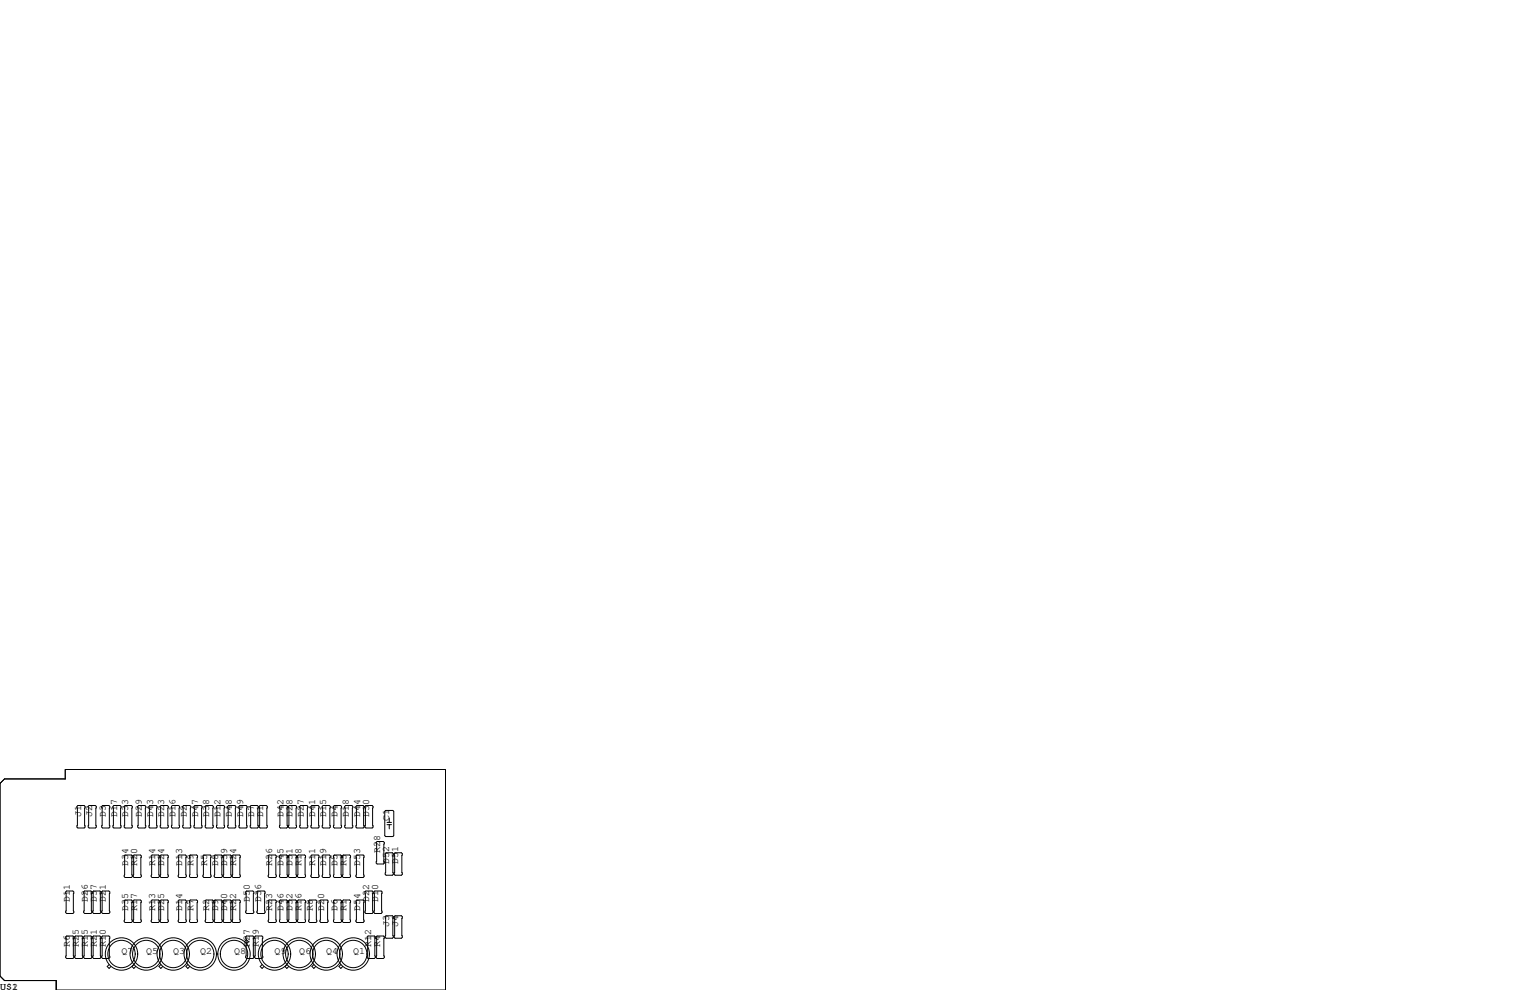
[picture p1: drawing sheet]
<svg xmlns="http://www.w3.org/2000/svg" width="432mm" height="279mm" viewBox="0 0 432 279" stroke-linecap="round" stroke-linejoin="round" font-family="sans-serif">
<g fill="none" stroke="#000" stroke-width=".28">
<path d="M0 221.1l1.3-1.3h17.1v-2.6h107.3v62.2h-109.8v-2.7h-14.6l-1.3-1.2zM22 227.3h1.7l.3 .3v5.8l-.3 .3h-1.7l-.3-.3v-5.8zM25.1 227.3h1.8l.3 .3v5.8l-.3 .3h-1.8l-.2-.3v-5.8zM29 227.3h1.7l.3 .3v5.8l-.3 .3h-1.7l-.3-.3v-5.8zM32.1 227.3h1.8l.3 .3v5.8l-.3 .3h-1.8l-.2-.3v-5.8zM35.3 227.3h1.8l.2 .3v5.8l-.2 .3h-1.8l-.2-.3v-5.8zM38.9 227.6l.2-.3h1.8l.2 .3v5.8l-.2 .3h-1.8l-.2-.3zM42 227.6l.3-.3h1.8l.2 .3v5.8l-.2 .3h-1.8l-.3-.3zM45.2 227.6l.3-.3h1.7l.3 .3v5.8l-.3 .3h-1.7l-.3-.3zM48.4 227.6l.2-.3h1.8l.3 .3v5.8l-.3 .3h-1.8l-.2-.3zM51.6 227.6l.2-.3h1.8l.2 .3v5.8l-.2 .3h-1.8l-.2-.3zM54.7 227.6l.3-.3h1.8l.2 .3v5.8l-.2 .3h-1.8l-.3-.3z"/>
<path d="M57.9 227.6l.3-.3h1.7l.3 .3v5.8l-.3 .3h-1.7l-.3-.3zM61.1 227.6l.2-.3h1.8l.3 .3v5.8l-.3 .3h-1.8l-.2-.3zM64.3 227.6l.2-.3h1.8l.2 .3v5.8l-.2 .3h-1.8l-.2-.3zM67.4 227.6l.3-.3h1.8l.2 .3v5.8l-.2 .3h-1.8l-.3-.3zM70.6 227.6l.3-.3h1.7l.3 .3v5.8l-.3 .3h-1.7l-.3-.3zM73.2 227.6l.2-.3h1.8l.2 .3v5.8l-.2 .3h-1.8l-.2-.3zM78.9 227.6l.2-.3h1.8l.3 .3v5.8l-.3 .3h-1.8l-.2-.3zM81.4 227.6l.3-.3h1.7l.3 .3v5.8l-.3 .3h-1.7l-.3-.3zM84.6 227.6l.2-.3h1.8l.3 .3v5.8l-.3 .3h-1.8l-.2-.3zM87.8 227.6l.2-.3h1.8l.2 .3v5.8l-.2 .3h-1.8l-.2-.3zM90.9 227.6l.3-.3h1.8l.2 .3v5.8l-.2 .3h-1.8l-.3-.3zM94.1 227.6l.3-.3h1.7l.3 .3v5.8l-.3 .3h-1.7l-.3-.3z"/>
<path d="M97.3 227.6l.2-.3h1.8l.3 .3v5.8l-.3 .3h-1.8l-.2-.3zM100.5 227.6l.2-.3h1.8l.2 .3v5.8l-.2 .3h-1.8l-.2-.3zM103 227.6l.3-.3h1.7l.3 .3v5.8l-.3 .3h-1.7l-.3-.3zM106.4 237.5h1.8l.3 .2v5.9l-.3 .2h-1.8l-.2-.2v-5.9zM108.8 228.7h2.1l.2 .3v6.8l-.2 .3h-2.1l-.2-.3v-6.8zM109.2 232.1h1.3M109.2 232.7h1.3M109.9 230.9v1.2M109.9 232.7v1.2M18.5 251.7l.3-.2h1.8l.2 .2v5.9l-.2 .2h-1.8l-.3-.2zM23.6 251.7l.3-.2h1.8l.2 .2v5.9l-.2 .2h-1.8l-.3-.2zM26.2 251.7l.2-.2h1.8l.2 .2v5.9l-.2 .2h-1.8l-.2-.2z"/>
<path d="M28.7 251.7l.3-.2h1.7l.3 .2v5.9l-.3 .2h-1.7l-.3-.2zM35.3 241.3h1.8l.2 .3v5.8l-.2 .2h-1.8l-.2-.2v-5.8zM35.3 254h1.8l.2 .3v5.8l-.2 .2h-1.8l-.2-.2v-5.8zM37.6 241.6l.2-.3h1.8l.3 .3v5.8l-.3 .2h-1.8l-.2-.2zM37.6 254.3l.2-.3h1.8l.3 .3v5.8l-.3 .2h-1.8l-.2-.2zM42.7 241.6l.2-.3h1.8l.3 .3v5.8l-.3 .2h-1.8l-.2-.2zM42.7 254.3l.2-.3h1.8l.3 .3v5.8l-.3 .2h-1.8l-.2-.2zM45.2 241.6l.3-.3h1.7l.3 .3v5.8l-.3 .2h-1.7l-.3-.2zM45.2 254.3l.3-.3h1.7l.3 .3v5.8l-.3 .2h-1.7l-.3-.2zM50.3 241.6l.2-.3h1.8l.3 .3v5.8l-.3 .2h-1.8l-.2-.2zM50.3 254.3l.2-.3h1.8l.3 .3v5.8l-.3 .2h-1.8l-.2-.2zM53.5 241.6l.2-.3h1.8l.3 .3v5.8l-.3 .2h-1.8l-.2-.2z"/>
<path d="M53.5 254.3l.2-.3h1.8l.3 .3v5.8l-.3 .2h-1.8l-.2-.2zM57.3 241.6l.2-.3h1.8l.3 .3v5.8l-.3 .2h-1.8l-.2-.2zM57.9 254.3l.3-.3h1.7l.3 .3v5.8l-.3 .2h-1.7l-.3-.2zM60.5 241.6l.2-.3h1.8l.2 .3v5.8l-.2 .2h-1.8l-.2-.2zM60.5 254.3l.2-.3h1.8l.2 .3v5.8l-.2 .2h-1.8l-.2-.2zM63 241.6l.2-.3h1.8l.3 .3v5.8l-.3 .2h-1.8l-.2-.2zM63 254.3l.2-.3h1.8l.3 .3v5.8l-.3 .2h-1.8l-.2-.2zM65.5 241.6l.3-.3h1.8l.2 .3v5.8l-.2 .2h-1.8l-.3-.2zM65.5 254.3l.3-.3h1.8l.2 .3v5.8l-.2 .2h-1.8l-.3-.2zM69.3 251.7l.3-.2h1.8l.2 .2v5.9l-.2 .2h-1.8l-.3-.2zM72.5 251.7l.3-.2h1.7l.3 .2v5.9l-.3 .2h-1.7l-.3-.2zM75.7 254.3l.2-.3h1.8l.3 .3v5.8l-.3 .2h-1.8l-.2-.2z"/>
<path d="M75.9 241.3h1.8l.3 .3v5.8l-.3 .2h-1.8l-.2-.2v-5.8zM78.9 254.3l.2-.3h1.8l.3 .3v5.8l-.3 .2h-1.8l-.2-.2zM79.1 241.3h1.8l.3 .3v5.8l-.3 .2h-1.8l-.2-.2v-5.8zM81.4 254.3l.3-.3h1.7l.3 .3v5.8l-.3 .2h-1.7l-.3-.2zM81.7 241.3h1.7l.3 .3v5.8l-.3 .2h-1.7l-.3-.2v-5.8zM83.9 254.3l.3-.3h1.8l.2 .3v5.8l-.2 .2h-1.8l-.3-.2zM84.2 241.3h1.8l.2 .3v5.8l-.2 .2h-1.8l-.3-.2v-5.8zM87.1 254.3l.3-.3h1.8l.2 .3v5.8l-.2 .2h-1.8l-.3-.2zM88 241.3h1.8l.2 .3v5.8l-.2 .2h-1.8l-.2-.2v-5.8zM90.3 254.3l.3-.3h1.7l.3 .3v5.8l-.3 .2h-1.7l-.3-.2zM91.2 241.3h1.8l.2 .3v5.8l-.2 .2h-1.8l-.3-.2v-5.8zM94.1 254.3l.3-.3h1.7l.3 .3v5.8l-.3 .2h-1.7l-.3-.2z"/>
<path d="M94.4 241.3h1.7l.3 .3v5.8l-.3 .2h-1.7l-.3-.2v-5.8zM96.6 254.3l.3-.3h1.8l.2 .3v5.8l-.2 .2h-1.8l-.3-.2zM96.9 241.3h1.8l.2 .3v5.8l-.2 .2h-1.8l-.3-.2v-5.8zM100.5 254.3l.2-.3h1.8l.2 .3v5.8l-.2 .2h-1.8l-.2-.2zM100.7 241.3h1.8l.2 .3v5.8l-.2 .2h-1.8l-.2-.2v-5.8zM103 251.7l.3-.2h1.7l.3 .2v5.9l-.3 .2h-1.7l-.3-.2zM105.5 251.7l.3-.2h1.8l.2 .2v5.9l-.2 .2h-1.8l-.3-.2zM108.7 258.7l.3-.3h1.7l.3 .3v5.8l-.3 .3h-1.7l-.3-.3zM109 240.7h1.7l.3 .2v5.9l-.3 .2h-1.7l-.3-.2v-5.9zM111.3 258.7l.2-.3h1.8l.2 .3v5.8l-.2 .3h-1.8l-.2-.3zM111.5 240.7h1.8l.2 .2v5.9l-.2 .2h-1.8l-.2-.2v-5.9zM18.5 264.4l.3-.2h1.8l.2 .2v5.9l-.2 .2h-1.8l-.3-.2z"/>
<path d="M21.1 264.4l.2-.2h1.8l.3 .2v5.9l-.3 .2h-1.8l-.2-.2zM23.6 264.4l.3-.2h1.8l.2 .2v5.9l-.2 .2h-1.8l-.3-.2zM26.2 264.4l.2-.2h1.8l.2 .2v5.9l-.2 .2h-1.8l-.2-.2zM28.7 264.4l.3-.2h1.7l.3 .2v5.9l-.3 .2h-1.7l-.3-.2zM30.8 272.2l-.5 .6 .5 .5 .5-.5M37.8 272.2l-.6 .6 .6 .5 .5-.5M45.4 272.2l-.5 .6 .5 .5 .5-.5M53 272.2l-.5 .6 .5 .5 .5-.5M69 265.7l.5-.5 .6 .5-.6 .5M69.3 264.4l.3-.2h1.8l.2 .2v5.9l-.2 .2h-1.8l-.3-.2zM71.9 264.4l.2-.2h1.8l.3 .2v5.9l-.3 .2h-1.8l-.2-.2zM74 272.2l-.6 .6 .6 .5 .5-.5"/>
<path d="M80.9 272.2l-.5 .6 .5 .5 .6-.5M88.6 272.2l-.6 .6 .6 .5 .5-.5M96.2 272.2l-.5 .6 .5 .5 .5-.5M103.6 264.4l.3-.2h1.8l.2 .2v5.9l-.2 .2h-1.8l-.3-.2zM106.2 264.4l.2-.2h1.8l.3 .2v5.9l-.3 .2h-1.8l-.2-.2z"/>
<circle cx="34.3" cy="269.2" r="4.6"/>
<circle cx="34.3" cy="269.2" r="3.9"/>
<circle cx="41.3" cy="269.2" r="4.6"/>
<circle cx="41.3" cy="269.2" r="3.9"/>
<circle cx="48.9" cy="269.2" r="4.6"/>
<circle cx="48.9" cy="269.2" r="3.9"/>
<circle cx="56.5" cy="269.2" r="4.6"/>
<circle cx="56.5" cy="269.2" r="3.9"/>
<circle cx="66" cy="269.2" r="3.9"/>
<circle cx="66" cy="269.2" r="4.6"/>
<circle cx="77.5" cy="269.2" r="4.6"/>
<circle cx="77.5" cy="269.2" r="3.9"/>
<circle cx="84.5" cy="269.2" r="4.6"/>
<circle cx="84.5" cy="269.2" r="3.9"/>
<circle cx="92.1" cy="269.2" r="4.6"/>
<circle cx="92.1" cy="269.2" r="3.9"/>
<circle cx="99.7" cy="269.2" r="4.6"/>
<circle cx="99.7" cy="269.2" r="3.9"/>
</g>
<g font-size="2.8">
<text x="22.9" y="230.5" transform="rotate(-90 22.9 230.5)">J1</text>
<text x="26" y="230.5" transform="rotate(-90 26 230.5)">J2</text>
<text x="29.8" y="230.5" transform="rotate(-90 29.8 230.5)">D3</text>
<text x="33" y="230.5" transform="rotate(-90 33 230.5)">D17</text>
<text x="36.2" y="230.5" transform="rotate(-90 36.2 230.5)">D33</text>
<text x="40" y="230.5" transform="rotate(-90 40 230.5)">D29</text>
<text x="43.2" y="230.5" transform="rotate(-90 43.2 230.5)">D43</text>
<text x="46.4" y="230.5" transform="rotate(-90 46.4 230.5)">D23</text>
<text x="49.5" y="230.5" transform="rotate(-90 49.5 230.5)">D16</text>
<text x="52.7" y="230.5" transform="rotate(-90 52.7 230.5)">D2</text>
<text x="55.9" y="230.5" transform="rotate(-90 55.9 230.5)">D47</text>
<text x="59.1" y="230.5" transform="rotate(-90 59.1 230.5)">D38</text>
<text x="62.2" y="230.5" transform="rotate(-90 62.2 230.5)">D12</text>
<text x="65.4" y="230.5" transform="rotate(-90 65.4 230.5)">D48</text>
<text x="68.6" y="230.5" transform="rotate(-90 68.6 230.5)">D49</text>
<text x="71.8" y="230.5" transform="rotate(-90 71.8 230.5)">D7</text>
<text x="74.3" y="230.5" transform="rotate(-90 74.3 230.5)">D1</text>
<text x="80" y="230.5" transform="rotate(-90 80 230.5)">D42</text>
<text x="82.5" y="230.5" transform="rotate(-90 82.5 230.5)">D28</text>
<text x="85.7" y="230.5" transform="rotate(-90 85.7 230.5)">D27</text>
<text x="88.9" y="230.5" transform="rotate(-90 88.9 230.5)">D41</text>
<text x="92.1" y="230.5" transform="rotate(-90 92.1 230.5)">D15</text>
<text x="95.2" y="230.5" transform="rotate(-90 95.2 230.5)">D4</text>
<text x="98.4" y="230.5" transform="rotate(-90 98.4 230.5)">D18</text>
<text x="101.6" y="230.5" transform="rotate(-90 101.6 230.5)">D44</text>
<text x="104.1" y="230.5" transform="rotate(-90 104.1 230.5)">D30</text>
<text x="109.9" y="231.8" transform="rotate(-90 109.9 231.8)">C1</text>
<text x="36.2" y="244.5" transform="rotate(-90 36.2 244.5)">D34</text>
<text x="38.7" y="244.5" transform="rotate(-90 38.7 244.5)">R20</text>
<text x="43.8" y="244.5" transform="rotate(-90 43.8 244.5)">R14</text>
<text x="46.4" y="244.5" transform="rotate(-90 46.4 244.5)">D24</text>
<text x="51.4" y="244.5" transform="rotate(-90 51.4 244.5)">D13</text>
<text x="54.6" y="244.5" transform="rotate(-90 54.6 244.5)">R9</text>
<text x="58.4" y="244.5" transform="rotate(-90 58.4 244.5)">R5</text>
<text x="61.6" y="244.5" transform="rotate(-90 61.6 244.5)">D8</text>
<text x="64.1" y="244.5" transform="rotate(-90 64.1 244.5)">D39</text>
<text x="66.7" y="244.5" transform="rotate(-90 66.7 244.5)">R24</text>
<text x="76.8" y="244.5" transform="rotate(-90 76.8 244.5)">R26</text>
<text x="80" y="244.5" transform="rotate(-90 80 244.5)">D45</text>
<text x="82.5" y="244.5" transform="rotate(-90 82.5 244.5)">D31</text>
<text x="85.1" y="244.5" transform="rotate(-90 85.1 244.5)">R18</text>
<text x="88.9" y="244.5" transform="rotate(-90 88.9 244.5)">R11</text>
<text x="92.1" y="244.5" transform="rotate(-90 92.1 244.5)">D19</text>
<text x="95.2" y="244.5" transform="rotate(-90 95.2 244.5)">D5</text>
<text x="97.8" y="244.5" transform="rotate(-90 97.8 244.5)">R3</text>
<text x="101.6" y="244.5" transform="rotate(-90 101.6 244.5)">D53</text>
<text x="107.3" y="240.7" transform="rotate(-90 107.3 240.7)">R28</text>
<text x="109.9" y="243.8" transform="rotate(-90 109.9 243.8)">D52</text>
<text x="112.4" y="243.8" transform="rotate(-90 112.4 243.8)">D51</text>
<text x="19.7" y="254.6" transform="rotate(-90 19.7 254.6)">D11</text>
<text x="24.8" y="254.6" transform="rotate(-90 24.8 254.6)">D26</text>
<text x="27.3" y="254.6" transform="rotate(-90 27.3 254.6)">D37</text>
<text x="29.8" y="254.6" transform="rotate(-90 29.8 254.6)">D21</text>
<text x="36.2" y="257.2" transform="rotate(-90 36.2 257.2)">D35</text>
<text x="38.7" y="257.2" transform="rotate(-90 38.7 257.2)">R17</text>
<text x="43.8" y="257.2" transform="rotate(-90 43.8 257.2)">R13</text>
<text x="46.4" y="257.2" transform="rotate(-90 46.4 257.2)">D25</text>
<text x="51.4" y="257.2" transform="rotate(-90 51.4 257.2)">D14</text>
<text x="54.6" y="257.2" transform="rotate(-90 54.6 257.2)">R7</text>
<text x="59.1" y="257.2" transform="rotate(-90 59.1 257.2)">R2</text>
<text x="61.6" y="257.2" transform="rotate(-90 61.6 257.2)">D9</text>
<text x="64.1" y="257.2" transform="rotate(-90 64.1 257.2)">D40</text>
<text x="66.7" y="257.2" transform="rotate(-90 66.7 257.2)">R22</text>
<text x="70.5" y="254.6" transform="rotate(-90 70.5 254.6)">D50</text>
<text x="73.7" y="254.6" transform="rotate(-90 73.7 254.6)">D36</text>
<text x="76.8" y="257.2" transform="rotate(-90 76.8 257.2)">R23</text>
<text x="80" y="257.2" transform="rotate(-90 80 257.2)">D46</text>
<text x="82.5" y="257.2" transform="rotate(-90 82.5 257.2)">D32</text>
<text x="85.1" y="257.2" transform="rotate(-90 85.1 257.2)">R16</text>
<text x="88.3" y="257.2" transform="rotate(-90 88.3 257.2)">R8</text>
<text x="91.4" y="257.2" transform="rotate(-90 91.4 257.2)">D20</text>
<text x="95.2" y="257.2" transform="rotate(-90 95.2 257.2)">D6</text>
<text x="97.8" y="257.2" transform="rotate(-90 97.8 257.2)">R1</text>
<text x="101.6" y="257.2" transform="rotate(-90 101.6 257.2)">D54</text>
<text x="104.1" y="254.6" transform="rotate(-90 104.1 254.6)">D22</text>
<text x="106.7" y="254.6" transform="rotate(-90 106.7 254.6)">D10</text>
<text x="109.9" y="261.6" transform="rotate(-90 109.9 261.6)">J3</text>
<text x="112.4" y="261.6" transform="rotate(-90 112.4 261.6)">J4</text>
<text x="19.7" y="267.3" transform="rotate(-90 19.7 267.3)">R6</text>
<text x="22.2" y="267.3" transform="rotate(-90 22.2 267.3)">R25</text>
<text x="24.8" y="267.3" transform="rotate(-90 24.8 267.3)">R15</text>
<text x="27.3" y="267.3" transform="rotate(-90 27.3 267.3)">R21</text>
<text x="29.8" y="267.3" transform="rotate(-90 29.8 267.3)">R10</text>
<text x="34.3" y="269.2">Q7</text>
<text x="41.3" y="269.2">Q5</text>
<text x="48.9" y="269.2">Q3</text>
<text x="56.5" y="269.2">Q2</text>
<text x="66" y="269.2">Q8</text>
<text x="70.5" y="267.3" transform="rotate(-90 70.5 267.3)">R27</text>
<text x="73" y="267.3" transform="rotate(-90 73 267.3)">R19</text>
<text x="77.5" y="269.2">Q9</text>
<text x="84.5" y="269.2">Q6</text>
<text x="92.1" y="269.2">Q4</text>
<text x="99.7" y="269.2">Q1</text>
<text x="104.8" y="267.3" transform="rotate(-90 104.8 267.3)">R12</text>
<text x="107.3" y="267.3" transform="rotate(-90 107.3 267.3)">R4</text>
<text x="0" y="279.4">U$1</text>
<text x="3.4" y="279.4">2</text>
</g>
</svg>
